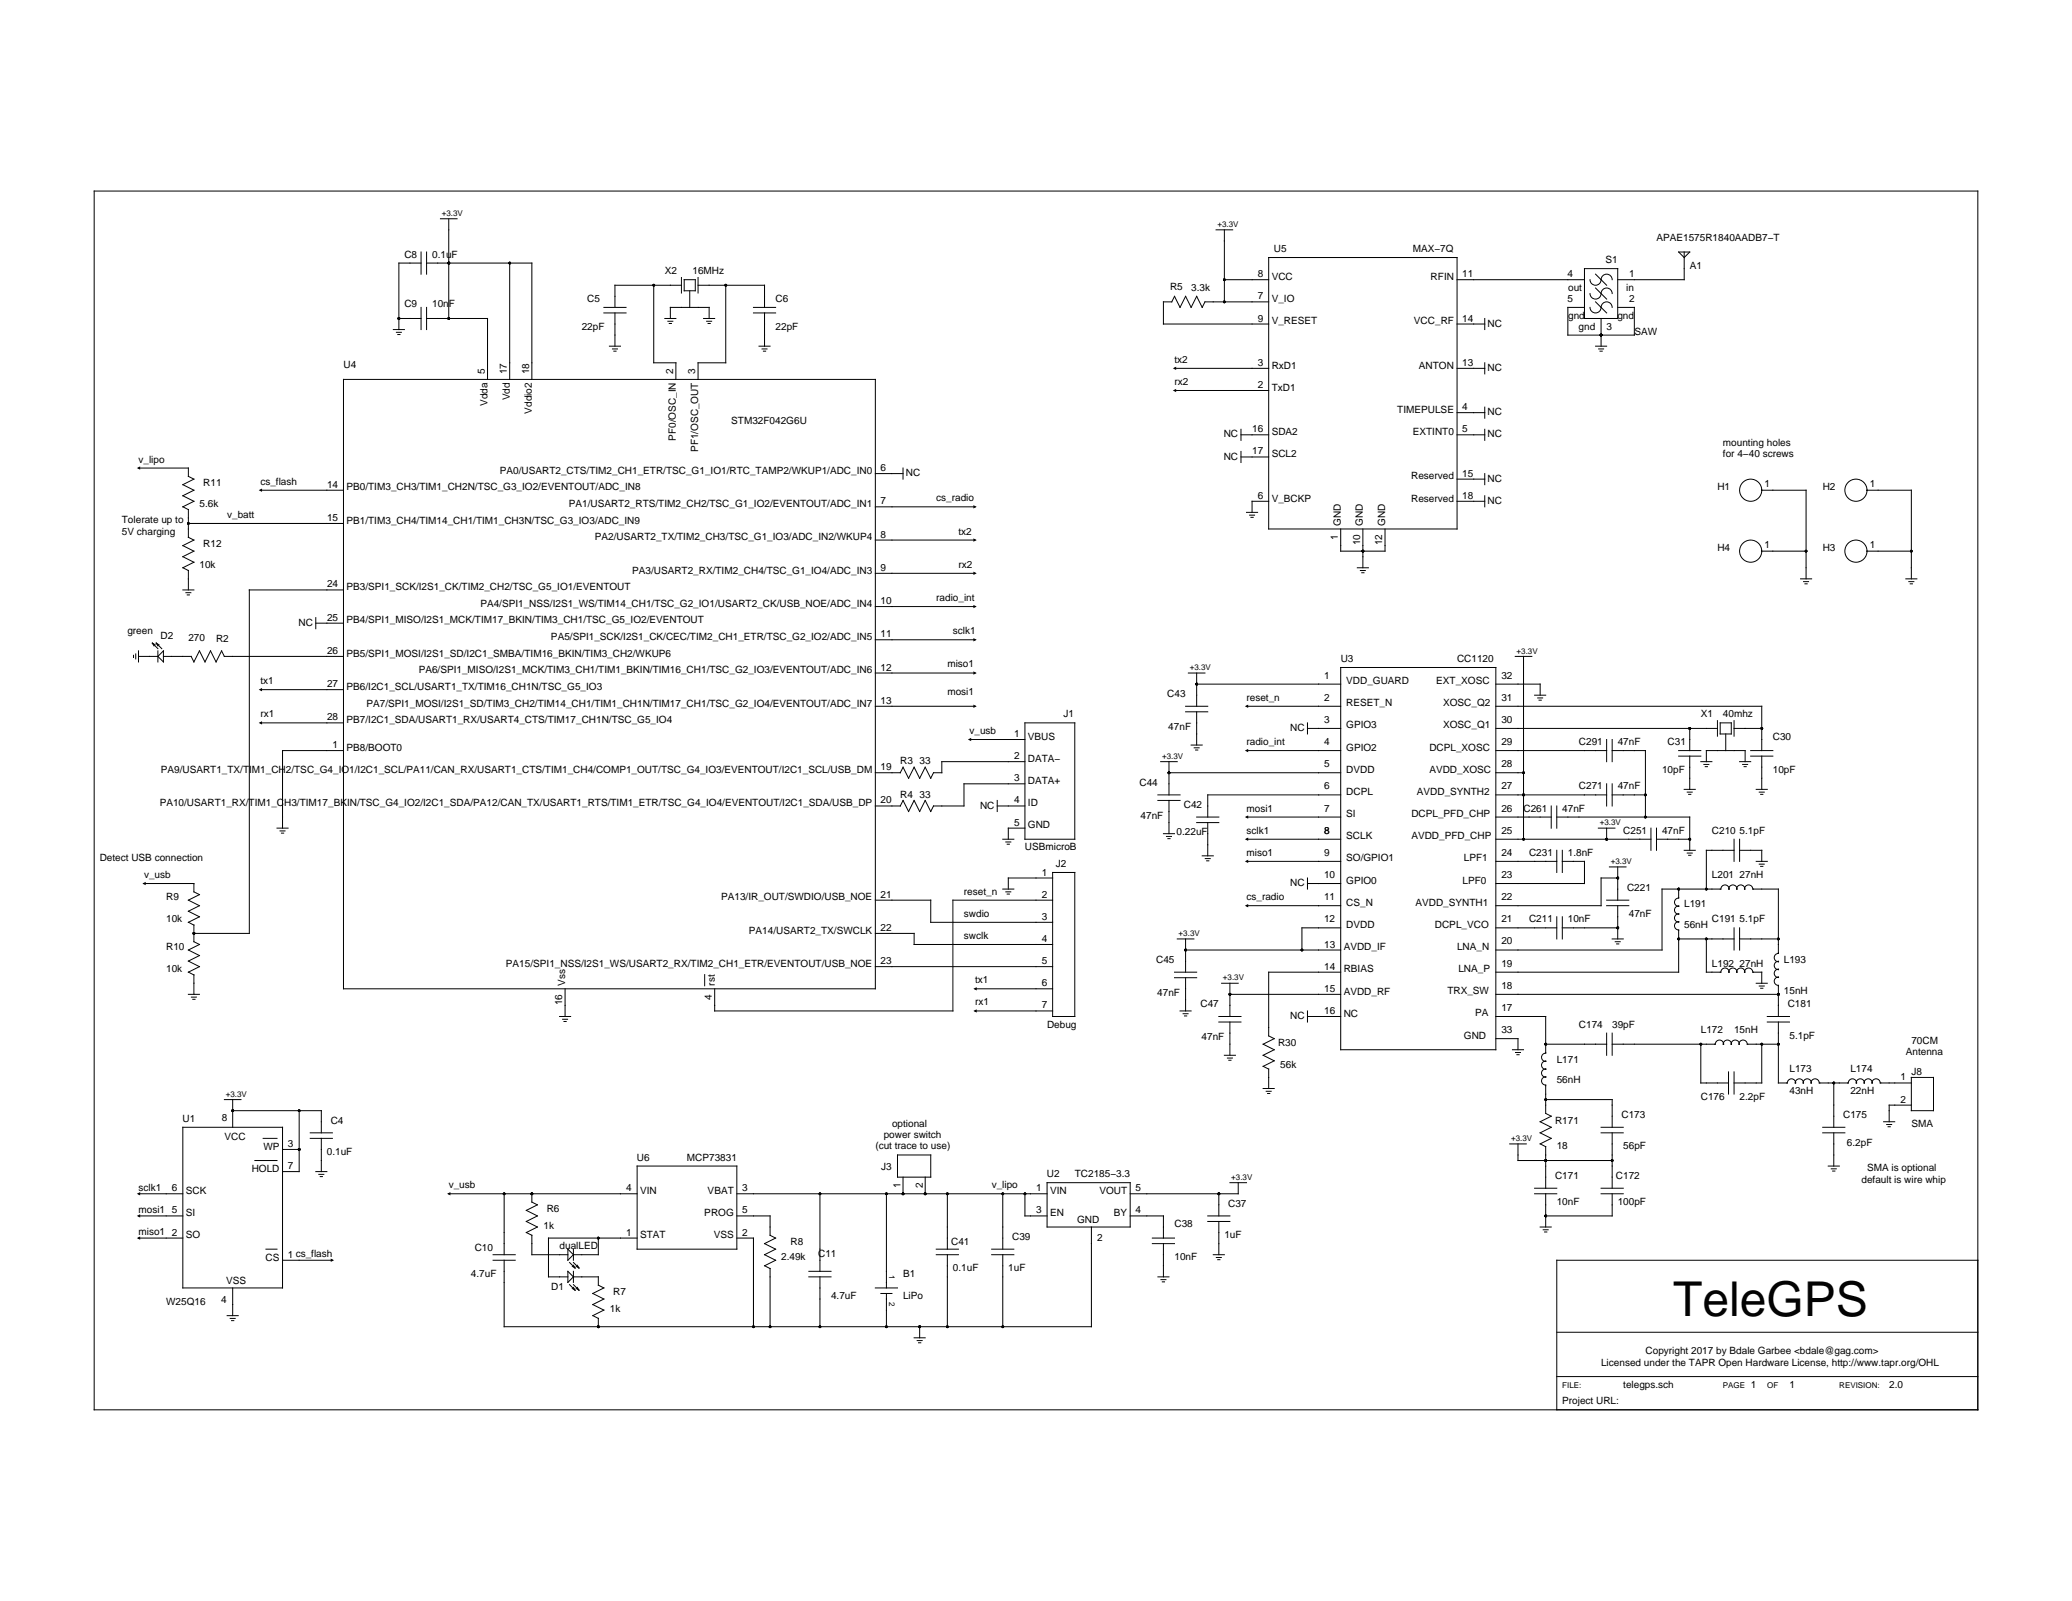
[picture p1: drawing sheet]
<svg xmlns="http://www.w3.org/2000/svg" width="279mm" height="216mm" viewBox="0 0 279 216" stroke-linecap="round" stroke-linejoin="round" font-family="sans-serif">
<g fill="none" stroke="#000" stroke-width=".13">
<path d="M12.7 25.8h254v164.3h-254zM56.8 35.5h-3v8.9M56.8 34v3M57.5 35.5h14.2v15.7M57.5 34v3M59.4 29.5h2.2M60.5 29.5v13.4M68.7 35.5v15.7M88.2 38.5v10.4h2.9v2.3M91.9 38.5h-9v3M91.9 37.4v2.1M92.3 37.7h1.5v1.5h-1.5z"/>
<path d="M93 39.2v2.3M94.1 37.4v2.1M94.1 38.5h9v3M97.9 38.5v10.4h-3.8v2.3M164 31h2.2M165.1 31v9.7M165.1 37.7h6M171.1 34.7h25.4v36.6h-25.4zM196.5 37.7h17.2M213.7 36.2h4.4v6.7h-4.4zM214.4 37.7a.75 .75 0 0 0 .8 .8 .75 .75 0 0 0 .7-.8 .75 .75 0 0 1 .7-.7 .75 .75 0 0 1 .8 .7M214.4 39.6a.75 .75 0 0 0 .8 .7 .75 .75 0 0 0 .7-.7 .75 .75 0 0 1 .7-.8 .75 .75 0 0 1 .8 .8"/>
<path d="M215.2 37l1.4 1.5M215.2 38.8l1.4 1.5M226.4 34h1.5l-.8 .7zM227.1 34v3.7h-9M46.3 51.2h71.7v82.1h-71.7zM53 44.4h1.5M53.5 44.8h.6M53.6 45.1h.3M53.8 42.9h3M56.8 41.5v2.9M57.5 42.9h8.2v8.3M57.5 41.5v2.9"/>
<path d="M81.4 41.5h3M81.4 42.2h3M82.2 46.7h1.5M82.6 47.1h.7M82.8 47.4h.3M82.9 42.2v4.5M89.6 42.9h1.5M90.1 43.3h.6M90.2 43.6h.3M90.4 42.9v-1.4h5.2v1.4M94.9 42.9h1.5M95.3 43.3h.7"/>
<path d="M95.5 43.6h.3M101.6 41.5h3M101.6 42.2h3M102.3 46.7h1.5M102.8 47.1h.6M102.9 47.4h.3M103.1 42.2v4.5M158.4 49.7h12.7M158.4 52.7h12.7M167.3 58.6h3.8M167.3 57.9v1.5M171.1 40.7h-8.6l-.4 .8-.7-1.5-.8 1.5-.7-1.5-.8 1.5-.7-1.5-.4 .7h-1.1v3h14.2"/>
<path d="M196.5 49.7h3.7M196.5 43.7h3.7M196.5 58.6h3.7M196.5 55.6h3.7M200.2 42.9v1.5M200.2 48.9v1.5M200.2 54.9v1.5M200.2 57.9v1.5M213.7 41.5h-2.3v3.7h9v-3.7h-2.3M214.4 41.5a.75 .75 0 0 0 .8 .7 .75 .75 0 0 0 .7-.7 .75 .75 0 0 1 .7-.8 .75 .75 0 0 1 .8 .8M215.2 40.7l1.4 1.5M215.2 46.7h1.4"/>
<path d="M215.6 47.1h.6M215.8 47.4h.2M215.9 42.9v3.8M18.7 63.1h6.7v1.1l.7 .4-1.4 .8 1.4 .7-1.4 .8 1.4 .7-1.4 .7 .7 .4M24.7 79.6h1.4M25.1 79.9h.6M25.4 68.7v3.8l.7 .3-1.4 .8 1.4 .7-1.4 .8 1.4 .7-1.4 .8 .7 .3v2.7M25.4 70.6h20.9M35.1 66.1h11.2M46.3 79.6h-12.7v46.3h-7.5M118 63.9h3.8M118 77.3h13.5"/>
<path d="M118 72.8h13.5M118 68.3h13.5M121.8 63.1v1.5M167.3 61.6h3.8M167.3 60.9v1.5M168.1 69.1h1.5M168.5 69.5h.7M168.7 69.8h.3M171.1 67.6h-2.3v1.5M180.8 71.3v3h6v-3M183 76.6h1.5M183.4 76.9h.7"/>
<path d="M183.6 77.2h.3M183.8 71.3v5.3M196.5 67.6h3.7M196.5 64.6h3.7M200.2 63.9v1.5M200.2 66.9v1.4M237.6 66.1h5.9v12M237.6 74.3h5.9M242.8 78.1h1.5M243.2 78.4h.7M243.4 78.7h.3M251.8 66.1h5.9v12"/>
<path d="M251.8 74.3h5.9M257 78.1h1.5M257.4 78.4h.7M257.6 78.7h.3M18 88.4v.3M18.3 88.2v.7M18.7 88.5h2.6M18.7 87.8v1.5M20.5 86.7l.8 .8M20.5 86.7l.4 .3M20.5 86.7l.3 .4M21.1 86.7l.7 .8"/>
<path d="M21.1 86.7l.3 .3M21.1 86.7l.2 .4M21.3 87.8v1.5M22 88.5h3.8l.3 .8 .8-1.5 .7 1.5 .8-1.5 .7 1.5 .8-1.5 .4 .7h16M22 87.8v1.5l-.7-.8zM25.3 80.2h.2M35.1 93h11.2M35.1 97.5h11.2M42.6 84h3.7M42.6 83.3v1.5M118 90.8h13.5M118 95.2h13.5"/>
<path d="M118 86.3h13.5M118 81.8h13.5M130.7 99.7h7.5M138.2 97.5h6.7v15.7h-6.7zM159.9 95.2h3M159.9 96h3M160.2 90.8h2.3M161.4 92.3h19.4M161.4 90.8v4.4M161.4 96v4.5M168.1 95.2h12.7M176.3 98.2h4.5"/>
<path d="M176.3 97.5v1.5M180.8 90h20.9v51.6h-20.9zM201.7 95.2h35.9v6M201.7 98.2h29.9M201.7 92.3h6v1.4M204.3 88.5h2.3M205.4 88.5v24.7M206.9 93.7h1.5M207.3 94.1h.7M207.5 94.4h.3M216.6 99.7v3M217.4 99.7v3"/>
<path d="M227.9 98.2v3M231.6 97.2v2.1M232 97.5h1.5v1.5h-1.5zM232.7 99v2.2M233.8 98.2h3.8M233.8 97.2v2.1M19.4 119.1h6.7v1.2l.8 .3-1.5 .8 1.5 .7-1.5 .8 1.5 .7-1.5 .8 .7 .4M37.4 111.7h1.4M37.8 112.1h.6M38 112.4h.2M46.3 101.2h-8.2v10.5M118 104.2h3.4"/>
<path d="M118 108.7h3.4M134.5 108.7h3.7M134.5 107.9v1.5M135.2 113.2h1.5M135.2 119.9h1.5M135.6 113.5h.7M135.8 113.8h.3M138.2 111.7h-2.2v1.5M138.2 102.7h-11.2v1.5h-1.1l-.4 .8-.7-1.5-.8 1.5-.7-1.5-.8 1.5-.7-1.5-.4 .7M138.2 105.7h-8.2v3h-4.1l-.4 .7-.7-1.5-.8 1.5-.7-1.5-.8 1.5-.7-1.5-.4 .8M141.9 118.4h-5.9v1.5M141.9 117.7h3v19.4h-3z"/>
<path d="M156.1 107.2h3M156.1 107.9h3M156.5 102.7h2.3M156.9 112.4h1.5M157.3 112.8h.7M157.5 113.1h.3M157.6 104.2h23.2M157.6 102.7v4.5M157.6 107.9v4.5M160.6 100.5h1.5M161 100.8h.7M161.2 101.1h.3"/>
<path d="M161.4 110.2h3M161.4 110.9h3M162.1 115.4h1.5M162.5 115.8h.7M162.7 116.1h.3M162.9 110.9v4.5M168.1 113.2h12.7M168.1 101.2h12.7M168.1 116.2h12.7M168.1 110.2h12.7M176.3 119.1h4.5M176.3 118.4v1.5"/>
<path d="M180.8 107.2h-17.9v3M201.7 113.2h20.9M201.7 104.2h3.7M201.7 101.2h14.9M201.7 116.2h8.2M201.7 107.2h14.9M201.7 110.2h7.5M209.2 108.7v3M209.9 108.7v3M209.9 114.7v3M209.9 110.2h18v4.5M210.7 116.2h3v2.9h-12"/>
<path d="M210.7 114.7v3M215.5 111.7h2.3M216.6 105.7v3M216.6 111.7v1.5M217 116.9h2.3M217.4 101.2h4.5v9M217.4 107.2h4.5M217.4 105.7v3M218.1 116.9v4.5M218.1 118.4h-2.2v3.7h-14.2M222.6 111.7v3M223.4 113.2h4.5"/>
<path d="M223.4 111.7v3M226.4 119.9v1.2a.55 .55 0 0 0-.6 .6 .55 .55 0 0 0 .6 .5 .53 .53 0 0 0-.6 .5 .53 .53 0 0 0 .6 .6 .53 .53 0 0 0-.6 .5 .53 .53 0 0 0 .6 .5 .55 .55 0 0 0-.6 .5 .55 .55 0 0 0 .6 .6v5.7h-24.7M226.4 101.2h2.9M226.4 102h2.9M227.1 106.4h1.5M227.1 114.7h1.5M227.5 106.8h.7M227.5 115h.7M227.7 107.1h.3M227.7 115.3h.3M227.9 102v4.4M229.3 102.7h1.5"/>
<path d="M229.8 103.1h.6M229.9 103.4h.3M230.1 102.7v-1.5h5.2v1.5M233.8 113.2v3M233.8 114.7h-3.7v5.2M234.6 102.7h1.5M234.6 114.7h3v1.5M234.6 113.2v3M235 103.1h.7M235.2 103.4h.3M236.1 101.2h3M236.1 102h3"/>
<path d="M236.8 106.4h1.5M236.8 116.2h1.5M237.2 106.8h.7M237.2 116.5h.7M237.4 107.1h.3M237.4 116.8h.3M237.6 102v4.4M25.4 134.1h1.5M25.8 134.5h.7M26 134.8h.3M26.1 124.7v2.3l.8 .4-1.5 .7 1.5 .8-1.5 .7 1.5 .8-1.5 .7 .7 .4v2.6M75.5 137.1h1.4"/>
<path d="M75.9 137.5h.6M76.1 137.8h.2M76.2 133.3v3.8M95 131.4v1.5M118 121.4h7.5v3h16.4M118 125.9h5.3v1.5h18.6M118 130.4h23.9M131.5 133.3h10.4M131.5 136.3h10.4M135.6 120.3h.7M135.8 120.6h.3M141.9 121.4h-13.4v14.9h-32.1v-3"/>
<path d="M158.4 131.1h3M158.4 131.8h3M158.8 126.6h2.2M159.1 136.3h1.5M159.5 136.7h.7M159.7 137h.3M159.9 128.1h20.9M159.9 126.6v4.5M159.9 131.8v4.5M164.4 137.1h2.9M164.4 137.8h2.9M164.7 132.6h2.3"/>
<path d="M165.8 134.1h15M165.8 132.6v4.5M165.8 137.8v4.5M168.1 122.1h12.7M176.3 137.1h4.5M176.3 136.3v1.5M180.8 131.1h-9.7v8.6l.7 .4-1.5 .7 1.5 .8-1.5 .7 1.5 .8-1.5 .7M180.8 125.1h-5.2v3M201.7 137.1h6.7v4.9a.55 .55 0 0 0-.5 .6 .55 .55 0 0 0 .6 .5 .53 .53 0 0 0-.6 .5 .53 .53 0 0 0 .6 .6 .53 .53 0 0 0-.6 .5 .53 .53 0 0 0 .6 .5 .55 .55 0 0 0-.6 .6 .55 .55 0 0 0 .5 .5v3.9l.8 .3-1.5 .8 1.5 .7-1.5 .8 1.5 .7-1.5 .8 .7 .3v5.6M201.7 128.1h22.4v-8.2h8a.55 .55 0 0 1 .5-.6 .55 .55 0 0 1 .5 .6 .53 .53 0 0 1 .6-.6 .53 .53 0 0 1 .5 .6 .53 .53 0 0 1 .5-.6 .53 .53 0 0 1 .6 .6 .55 .55 0 0 1 .5-.6 .55 .55 0 0 1 .6 .6h3.4v8.7a.55 .55 0 0 0-.6 .5 .55 .55 0 0 0 .6 .6 .53 .53 0 0 0-.6 .5 .53 .53 0 0 0 .6 .5 .53 .53 0 0 0-.6 .6 .53 .53 0 0 0 .6 .5 .55 .55 0 0 0-.6 .5 .55 .55 0 0 0 .6 .6v4.2M201.7 134.1h38.1M201.7 125.1h8.2"/>
<path d="M209.9 123.6v3M210.7 125.1h7.4M210.7 123.6v3M216.6 121.4h3M216.6 122.1h3M216.6 139.3v3M217.4 139.3v3M217.4 126.6h1.5M217.8 127h.7M218 127.3h.3M218.1 122.1v4.5M226.4 126.6h7.4"/>
<path d="M230.1 126.6v4.5h2a.55 .55 0 0 1 .5-.6 .55 .55 0 0 1 .5 .6 .53 .53 0 0 1 .6-.6 .53 .53 0 0 1 .5 .6 .53 .53 0 0 1 .5-.6 .53 .53 0 0 1 .6 .6 .55 .55 0 0 1 .5-.6 .55 .55 0 0 1 .6 .6h1.2v1.5M233.8 125.1v3M234.6 126.6h5.2M234.6 125.1v3M236.8 132.6h1.5M237.2 133h.7M237.4 133.3h.3M238.3 137.1h3M238.3 137.8h3M239.8 137.8v8.2h1.2a.55 .55 0 0 1 .6-.5 .55 .55 0 0 1 .5 .6 .53 .53 0 0 1 .5-.6 .53 .53 0 0 1 .6 .6 .53 .53 0 0 1 .5-.6 .53 .53 0 0 1 .5 .6 .55 .55 0 0 1 .6-.6 .55 .55 0 0 1 .5 .5h3.9a.55 .55 0 0 1 .6-.5 .55 .55 0 0 1 .5 .6 .53 .53 0 0 1 .6-.6 .53 .53 0 0 1 .5 .6 .53 .53 0 0 1 .5-.6 .53 .53 0 0 1 .5 .6 .55 .55 0 0 1 .6-.6 .55 .55 0 0 1 .5 .5h4.2M24.7 152h13.4v21.7h-13.4zM30.3 148.3h2.2"/>
<path d="M31.4 148.3v3.7M31.4 149.8h11.9v3M34.4 156.5h3M35.5 153.5h1.9M38.1 155h2.2M40.3 149.8v8.2h-2.2M41.8 153.5h3M41.8 152.8h3M42.6 158h1.5M43 158.4h.7M43.2 158.7h.3M43.3 153.5v4.5"/>
<path d="M85.9 157.2h13.5v11.3h-13.5zM121 155.8h4.5v2.9h-4.5zM121.8 158.7v2.3M124.8 158.7v2.3M141.2 159.5h11.2v6h-11.2zM165.1 142.3h1.5M165.5 142.7h.7M165.7 143h.3M165.8 159.5h2.3M167 159.5v1.5h-14.6M170.3 143.8l.8 .4M170.3 146.8h1.5"/>
<path d="M170.7 147.2h.7M170.9 147.5h.3M171.1 144.2v2.6M201.7 140.1h3v1.5M203.6 154.3h2.2M203.9 141.6h1.5M204.4 141.9h.6M204.5 142.2h.3M204.7 154.3v2.2h12.7M208.4 148.3h9v3.7M208.4 140.8h8.2M215.9 152.8h3"/>
<path d="M215.9 152h3M217.4 140.8h13.9a.55 .55 0 0 1 .6-.6 .55 .55 0 0 1 .5 .6 .53 .53 0 0 1 .5-.5 .53 .53 0 0 1 .6 .5 .53 .53 0 0 1 .5-.5 .53 .53 0 0 1 .5 .5 .55 .55 0 0 1 .5-.6 .55 .55 0 0 1 .6 .6h4.2M217.4 152.8v7.4M229.3 140.8v5.2h3.8M233.1 144.5v3M233.8 144.5v3M237.6 140.8v5.2h-3.8M245.8 152.8h3M245.8 152h3M246.5 157.2h1.5M246.9 157.6h.7M247.1 157.9h.3"/>
<path d="M247.3 146v6M247.3 152.8v4.4M254 151.3h1.5M254.4 151.6h.7M254.6 151.9h.3M257.7 145.3h3v4.5h-3zM257.7 149h-3v2.3M18.7 161h6M18.7 164h6M18.7 167h6M30.6 177.4h1.5M31 177.8h.7"/>
<path d="M31.2 178.1h.3M31.4 173.7v3.7M35.9 168.5h1.5M38.1 169.9h6.7M60.5 161h25.4M66.5 169.9h3M66.5 169.2h3M68 161v8.2M71.7 166.6v2.6h4.9M71.7 161v1.1l.8 .4-1.5 .7 1.5 .8-1.5 .7 1.5 .8-1.5 .7 .7 .4M76.6 168.5l.7 .7-.7 .7zM76.6 171.4l.7 .8-.7 .7z"/>
<path d="M76.8 170.2l.7 .8M76.8 173.2l.7 .8M77.2 170.8l.3 .2M77.2 173.8l.3 .2M77.3 172.2h3.4v1.1l.7 .4-1.5 .7 1.5 .8-1.5 .7 1.5 .8-1.5 .7 .8 .4v1.1M77.3 168.5v1.4M77.3 171.4v1.5M77.3 170.6l.2 .4M77.3 170.2l.8 .8M77.3 173.6l.2 .4M77.3 173.2l.8 .8M77.7 170.8l.4 .2"/>
<path d="M77.7 173.8l.4 .2M77.8 170.6l.3 .4M77.8 173.6l.3 .4M80.7 167v2.2h-3.4M85.9 167h-11.9v5.2h2.6M99.4 161h41.8M99.4 164h4.4v2.6l.8 .4-1.5 .7 1.5 .8-1.5 .7 1.5 .7-1.5 .8 .7 .4M99.4 167h2.2v11.9M103.8 171.1v7.8M109.1 172.2h3M109.1 171.4h3M110.6 161v10.4"/>
<path d="M110.6 172.2v6.7M118 173.7h3M118.8 174.4h1.5M119.5 161v12.7M119.5 174.4v4.5M124 178.9v1.5M126.3 169.2h2.9M126.3 168.5h2.9M127.7 161v7.5M127.7 169.2v9.7M133.7 169.2h3M133.7 168.5h3"/>
<path d="M135.2 161v7.5M135.2 169.2v9.7M138.2 161v3h3M147.2 165.5v13.4h-79.2v-9M152.4 164h4.5v3M155.4 167h3M155.4 167.7h3M156.1 172.2h1.5M156.5 172.6h.7M156.7 172.9h.3M156.9 167.7v4.5M162.9 164h2.9"/>
<path d="M162.9 164.7h2.9M163.6 169.2h1.5M164 169.6h.7M164.2 169.9h.3M164.4 161v3M164.4 164.7v4.5M206.9 161h3M206.9 160.2h3M207.7 165.5h1.5M208.1 165.8h.7M208.3 166.1h.3M208.4 161v4.5"/>
<path d="M209.9 179.7h56.8M215.9 161h3M215.9 160.2h3M217.4 161v3h-9M266.7 169.9h-56.8v20.2M123.3 180.4h1.5M123.7 180.8h.6M123.9 181.1h.3M209.9 185.6h56.8"/>
<circle cx="236.1" cy="74.3" r="1.49"/>
<circle cx="236.1" cy="66.1" r="1.49"/>
<circle cx="250.3" cy="74.3" r="1.49"/>
<circle cx="250.3" cy="66.1" r="1.49"/>
</g>
<g fill="#000">
<path d="M158.2 49.7l.4-.3v.5zM158.2 52.7l.4-.3v.5zM18.5 63.1l.4-.2v.4zM34.9 66.1l.4-.2v.4zM131.3 72.6l.4 .2-.4 .3zM131.3 77.1l.4 .2-.4 .2zM131.3 68.1l.4 .2-.4 .3zM34.9 93l.4-.2v.4zM34.9 97.5l.4-.2v.4zM130.5 99.7l.5-.2v.4zM131.3 86.1l.4 .2-.4 .2zM131.3 90.5l.4 .3-.4 .2z"/>
<path d="M131.3 95l.4 .2-.4 .3zM131.3 81.6l.4 .2-.4 .2zM167.9 95.2l.4-.2v.5zM19.2 119.1l.4-.2v.5zM167.9 110.2l.4-.2v.4zM167.9 113.2l.4-.3v.5zM167.9 116.2l.4-.3v.5zM167.9 101.2l.4-.2v.4zM131.3 133.3l.4-.2v.5zM131.3 136.3l.4-.2v.5zM167.9 122.1l.4-.2v.5zM18.5 161l.4-.2v.4z"/>
<path d="M18.5 164l.4-.3v.5zM18.5 167l.4-.3v.5zM44.6 169.7l.4 .2-.4 .3zM60.3 161l.4-.2v.4z"/>
<circle cx="60.5" cy="35.5" r=".19"/>
<circle cx="68.7" cy="35.5" r=".19"/>
<circle cx="88.2" cy="38.5" r=".19"/>
<circle cx="97.9" cy="38.5" r=".19"/>
<circle cx="165.1" cy="37.7" r=".19"/>
<circle cx="53.8" cy="42.9" r=".19"/>
<circle cx="60.5" cy="42.9" r=".19"/>
<circle cx="165.1" cy="40.7" r=".19"/>
<circle cx="215.9" cy="45.2" r=".19"/>
<circle cx="25.4" cy="70.6" r=".19"/>
<circle cx="183.8" cy="74.3" r=".19"/>
<circle cx="243.5" cy="74.3" r=".19"/>
<circle cx="257.7" cy="74.3" r=".19"/>
<circle cx="161.4" cy="92.3" r=".19"/>
<circle cx="227.9" cy="98.2" r=".19"/>
<circle cx="237.6" cy="98.2" r=".19"/>
<circle cx="157.6" cy="104.2" r=".19"/>
<circle cx="205.4" cy="113.2" r=".19"/>
<circle cx="205.4" cy="104.2" r=".19"/>
<circle cx="205.4" cy="107.2" r=".19"/>
<circle cx="216.6" cy="113.2" r=".19"/>
<circle cx="218.1" cy="118.4" r=".19"/>
<circle cx="221.9" cy="110.2" r=".19"/>
<circle cx="221.9" cy="107.2" r=".19"/>
<circle cx="226.4" cy="119.9" r=".19"/>
<circle cx="227.9" cy="113.2" r=".19"/>
<circle cx="230.1" cy="119.9" r=".19"/>
<circle cx="26.1" cy="125.9" r=".19"/>
<circle cx="159.9" cy="128.1" r=".19"/>
<circle cx="165.8" cy="134.1" r=".19"/>
<circle cx="175.6" cy="128.1" r=".19"/>
<circle cx="218.1" cy="125.1" r=".19"/>
<circle cx="226.4" cy="126.6" r=".19"/>
<circle cx="230.1" cy="126.6" r=".19"/>
<circle cx="239.8" cy="126.6" r=".19"/>
<circle cx="239.8" cy="134.1" r=".19"/>
<circle cx="31.4" cy="149.8" r=".19"/>
<circle cx="40.3" cy="155" r=".19"/>
<circle cx="40.3" cy="149.8" r=".19"/>
<circle cx="208.4" cy="156.5" r=".19"/>
<circle cx="208.4" cy="148.3" r=".19"/>
<circle cx="208.4" cy="140.8" r=".19"/>
<circle cx="217.4" cy="156.5" r=".19"/>
<circle cx="229.3" cy="140.8" r=".19"/>
<circle cx="237.6" cy="140.8" r=".19"/>
<circle cx="239.8" cy="140.8" r=".19"/>
<circle cx="247.3" cy="146" r=".19"/>
<circle cx="68" cy="161" r=".19"/>
<circle cx="71.7" cy="161" r=".19"/>
<circle cx="80.7" cy="167" r=".19"/>
<circle cx="80.7" cy="178.9" r=".19"/>
<circle cx="101.6" cy="178.9" r=".19"/>
<circle cx="103.8" cy="178.9" r=".19"/>
<circle cx="110.6" cy="161" r=".19"/>
<circle cx="110.6" cy="178.9" r=".19"/>
<circle cx="119.5" cy="161" r=".19"/>
<circle cx="119.5" cy="178.9" r=".19"/>
<circle cx="121.8" cy="161" r=".19"/>
<circle cx="124" cy="178.9" r=".19"/>
<circle cx="124.8" cy="161" r=".19"/>
<circle cx="127.7" cy="161" r=".19"/>
<circle cx="127.7" cy="178.9" r=".19"/>
<circle cx="135.2" cy="161" r=".19"/>
<circle cx="135.2" cy="178.9" r=".19"/>
<circle cx="138.2" cy="161" r=".19"/>
<circle cx="164.4" cy="161" r=".19"/>
<circle cx="208.4" cy="164" r=".19"/>
</g>
<text font-size="6.5" x="225.6" y="177.4">TeleGPS</text>
<g font-size="1.3">
<text x="54.5" y="34.7">C8</text>
<text x="58.3" y="34.7">0.1uF</text>
<text x="171.8" y="34">U5</text>
<text x="190.5" y="34">MAX−7Q</text>
<text x="216.5" y="35.5">S1</text>
<text x="223.4" y="32.5">APAE1575R1840AADB7−T</text>
<text x="54.5" y="41.5">C9</text>
<text x="58.3" y="41.5">10nF</text>
<text x="79.2" y="40.7">C5</text>
<text x="89.6" y="37">X2</text>
<text x="93.4" y="37">16MHz</text>
<text x="104.6" y="40.7">C6</text>
<text x="157.8" y="39.1">R5</text>
<text x="160.6" y="39.2">3.3k</text>
<text x="169.6" y="37.4">8</text>
<text x="169.6" y="40.4">7</text>
<text x="171.5" y="37.8">VCC</text>
<text x="171.5" y="40.7">V_IO</text>
<text x="192.9" y="37.8">RFIN</text>
<text x="197.2" y="37.4">11</text>
<text x="211.4" y="37.4">4</text>
<text x="211.4" y="40.7">5</text>
<text x="211.5" y="39.3">out</text>
<text x="219.3" y="39.3">in</text>
<text x="219.7" y="40.7">2</text>
<text x="219.7" y="37.4">1</text>
<text x="227.9" y="36.2">A1</text>
<text x="78.4" y="44.4">22pF</text>
<text x="104.6" y="44.4">22pF</text>
<text x="169.6" y="43.4">9</text>
<text x="171.5" y="43.7">V_RESET</text>
<text x="190.7" y="43.7">VCC_RF</text>
<text x="197.2" y="43.4">14</text>
<text x="200.6" y="44.1">NC</text>
<text x="211.5" y="43">gnd</text>
<text x="212.9" y="44.4">gnd</text>
<text x="216.6" y="44.4">3</text>
<text x="218.1" y="43">gnd</text>
<text x="220.4" y="45.2">SAW</text>
<text x="46.3" y="49.7">U4</text>
<text x="65.4" y="50.5" transform="rotate(-90 65.4 50.5)">5</text>
<text x="68.4" y="50.5" transform="rotate(-90 68.4 50.5)">17</text>
<text x="68.7" y="54" transform="rotate(-90 68.7 54)">Vdd</text>
<text x="71.3" y="50.5" transform="rotate(-90 71.3 50.5)">18</text>
<text x="90.8" y="50.5" transform="rotate(-90 90.8 50.5)">2</text>
<text x="93.8" y="50.5" transform="rotate(-90 93.8 50.5)">3</text>
<text x="158.4" y="48.9">tx2</text>
<text x="158.4" y="51.9">rx2</text>
<text x="169.6" y="49.3">3</text>
<text x="169.6" y="52.3">2</text>
<text x="171.5" y="49.7">RxD1</text>
<text x="171.5" y="52.7">TxD1</text>
<text x="191.3" y="49.7">ANTON</text>
<text x="197.2" y="49.3">13</text>
<text x="200.6" y="50">NC</text>
<text x="65.7" y="54.7" transform="rotate(-90 65.7 54.7)">Vdda</text>
<text x="71.7" y="55.8" transform="rotate(-90 71.7 55.8)">Vddio2</text>
<text x="91.1" y="59.4" transform="rotate(-90 91.1 59.4)">PF0/OSC_IN</text>
<text x="98.6" y="57.1">STM32F042G6U</text>
<text x="165" y="59">NC</text>
<text x="168.9" y="58.3">16</text>
<text x="171.5" y="58.7">SDA2</text>
<text x="188.4" y="55.7">TIMEPULSE</text>
<text x="190.5" y="58.7">EXTINT0</text>
<text x="197.2" y="55.3">4</text>
<text x="197.2" y="58.3">5</text>
<text x="200.6" y="59">NC</text>
<text x="200.6" y="56">NC</text>
<text x="18.7" y="62.4">v_lipo</text>
<text x="27.4" y="65.6">R11</text>
<text x="35.1" y="65.4">cs_flash</text>
<text x="44.1" y="65.8">14</text>
<text x="67.4" y="63.9">PA0/USART2_CTS/TIM2_CH1_ETR/TSC_G1_IO1/RTC_TAMP2/WKUP1/ADC_IN0</text>
<text x="94.1" y="60.9" transform="rotate(-90 94.1 60.9)">PF1/OSC_OUT</text>
<text x="118.7" y="63.5">6</text>
<text x="122.1" y="64.2">NC</text>
<text x="165" y="62">NC</text>
<text x="168.9" y="61.3">17</text>
<text x="171.5" y="61.7">SCL2</text>
<text x="190.3" y="64.7">Reserved</text>
<text x="197.2" y="64.3">15</text>
<text x="200.6" y="65">NC</text>
<text x="232.3" y="60.1">mounting holes</text>
<text x="232.3" y="61.6">for 4−40 screws</text>
<text x="237.9" y="65.7">1</text>
<text x="252.1" y="65.7">1</text>
<text x="16.4" y="70.6">Tolerate up to</text>
<text x="26.9" y="68.3">5.6k</text>
<text x="30.6" y="69.8">v_batt</text>
<text x="44.1" y="70.3">15</text>
<text x="46.7" y="66.1">PB0/TIM3_CH3/TIM1_CH2N/TSC_G3_IO2/EVENTOUT/ADC_IN8</text>
<text x="46.7" y="70.6">PB1/TIM3_CH4/TIM14_CH1/TIM1_CH3N/TSC_G3_IO3/ADC_IN9</text>
<text x="76.7" y="68.4">PA1/USART2_RTS/TIM2_CH2/TSC_G1_IO2/EVENTOUT/ADC_IN1</text>
<text x="118.7" y="68">7</text>
<text x="126.3" y="67.6">cs_radio</text>
<text x="169.6" y="67.3">6</text>
<text x="171.5" y="67.6">V_BCKP</text>
<text x="180.8" y="70.9" transform="rotate(-90 180.8 70.9)">GND</text>
<text x="183.8" y="70.9" transform="rotate(-90 183.8 70.9)">GND</text>
<text x="186.8" y="70.9" transform="rotate(-90 186.8 70.9)">GND</text>
<text x="190.3" y="67.6">Reserved</text>
<text x="197.2" y="67.3">18</text>
<text x="200.6" y="68">NC</text>
<text x="231.6" y="66.1">H1</text>
<text x="245.8" y="66.1">H2</text>
<text x="16.4" y="72.1">5V charging</text>
<text x="26.9" y="76.6">10k</text>
<text x="27.4" y="73.8">R12</text>
<text x="80.2" y="72.9">PA2/USART2_TX/TIM2_CH3/TSC_G1_IO3/ADC_IN2/WKUP4</text>
<text x="85.2" y="77.4">PA3/USART2_RX/TIM2_CH4/TSC_G1_IO4/ADC_IN3</text>
<text x="118.7" y="77">9</text>
<text x="118.7" y="72.5">8</text>
<text x="129.2" y="72.1">tx2</text>
<text x="129.2" y="76.6">rx2</text>
<text x="180.4" y="72.8" transform="rotate(-90 180.4 72.8)">1</text>
<text x="183.4" y="73.5" transform="rotate(-90 183.4 73.5)">10</text>
<text x="186.4" y="73.5" transform="rotate(-90 186.4 73.5)">12</text>
<text x="231.6" y="74.3">H4</text>
<text x="237.9" y="74">1</text>
<text x="245.8" y="74.3">H3</text>
<text x="252.1" y="74">1</text>
<text x="44.1" y="83.7">25</text>
<text x="44.1" y="79.2">24</text>
<text x="46.7" y="79.6">PB3/SPI1_SCK/I2S1_CK/TIM2_CH2/TSC_G5_IO1/EVENTOUT</text>
<text x="64.8" y="81.8">PA4/SPI1_NSS/I2S1_WS/TIM14_CH1/TSC_G2_IO1/USART2_CK/USB_NOE/ADC_IN4</text>
<text x="118.7" y="81.5">10</text>
<text x="126.3" y="81">radio_int</text>
<text x="17.2" y="85.5">green</text>
<text x="21.7" y="86.1">D2</text>
<text x="25.4" y="86.5">270</text>
<text x="29.1" y="86.5">R2</text>
<text x="40.3" y="84.4">NC</text>
<text x="44.1" y="88.2">26</text>
<text x="46.7" y="88.6">PB5/SPI1_MOSI/I2S1_SD/I2C1_SMBA/TIM16_BKIN/TIM3_CH2/WKUP6</text>
<text x="46.7" y="84.1">PB4/SPI1_MISO/I2S1_MCK/TIM17_BKIN/TIM3_CH1/TSC_G5_IO2/EVENTOUT</text>
<text x="74.3" y="86.3">PA5/SPI1_SCK/I2S1_CK/CEC/TIM2_CH1_ETR/TSC_G2_IO2/ADC_IN5</text>
<text x="118.7" y="85.9">11</text>
<text x="128.5" y="85.5">sclk1</text>
<text x="180.8" y="89.3">U3</text>
<text x="196.5" y="89.3">CC1120</text>
<text x="35.1" y="92.3">tx1</text>
<text x="44.1" y="92.7">27</text>
<text x="46.7" y="93">PB6/I2C1_SCL/USART1_TX/TIM16_CH1N/TSC_G5_IO3</text>
<text x="49.4" y="95.3">PA7/SPI1_MOSI/I2S1_SD/TIM3_CH2/TIM14_CH1/TIM1_CH1N/TIM17_CH1/TSC_G2_IO4/EVENTOUT/ADC_IN7</text>
<text x="56.5" y="90.8">PA6/SPI1_MISO/I2S1_MCK/TIM3_CH1/TIM1_BKIN/TIM16_CH1/TSC_G2_IO3/EVENTOUT/ADC_IN6</text>
<text x="118.7" y="94.9">13</text>
<text x="118.7" y="90.4">12</text>
<text x="127.7" y="90">miso1</text>
<text x="127.7" y="93.7">mosi1</text>
<text x="157.4" y="94">C43</text>
<text x="168.1" y="94.5">reset_n</text>
<text x="178.5" y="91.5">1</text>
<text x="178.5" y="94.5">2</text>
<text x="181.5" y="92.3">VDD_GUARD</text>
<text x="181.5" y="95.2">RESET_N</text>
<text x="193.7" y="92.3">EXT_XOSC</text>
<text x="194.6" y="95.2">XOSC_Q2</text>
<text x="202.5" y="91.5">32</text>
<text x="202.5" y="94.5">31</text>
<text x="35.1" y="96.7">rx1</text>
<text x="44.1" y="97.1">28</text>
<text x="44.9" y="100.9">1</text>
<text x="46.7" y="97.5">PB7/I2C1_SDA/USART1_RX/USART4_CTS/TIM17_CH1N/TSC_G5_IO4</text>
<text x="46.7" y="101.3">PB8/BOOT0</text>
<text x="130.7" y="99">v_usb</text>
<text x="136.7" y="99.4">1</text>
<text x="138.6" y="99.8">VBUS</text>
<text x="143.4" y="96.7">J1</text>
<text x="157.5" y="98.5">47nF</text>
<text x="168.1" y="100.5">radio_int</text>
<text x="174" y="98.6">NC</text>
<text x="178.5" y="97.5">3</text>
<text x="178.5" y="100.5">4</text>
<text x="181.5" y="98.2">GPIO3</text>
<text x="181.5" y="101.2">GPIO2</text>
<text x="192.7" y="101.2">DCPL_XOSC</text>
<text x="194.6" y="98.2">XOSC_Q1</text>
<text x="202.5" y="97.5">30</text>
<text x="202.5" y="100.5">29</text>
<text x="212.9" y="100.5">C291</text>
<text x="218.1" y="100.5">47nF</text>
<text x="224.9" y="100.5">C31</text>
<text x="229.3" y="96.7">X1</text>
<text x="232.3" y="96.7">40mhz</text>
<text x="239.1" y="99.7">C30</text>
<text x="21.7" y="104.2">PA9/USART1_TX/TIM1_CH2/TSC_G4_IO1/I2C1_SCL/PA11/CAN_RX/USART1_CTS/TIM1_CH4/COMP1_OUT/TSC_G4_IO3/EVENTOUT/I2C1_SCL/USB_DM</text>
<text x="118.7" y="103.9">19</text>
<text x="121.4" y="103.1">R3 33</text>
<text x="121.4" y="107.6">R4 33</text>
<text x="136.7" y="102.4">2</text>
<text x="136.7" y="105.4">3</text>
<text x="138.6" y="102.8">DATA−</text>
<text x="138.6" y="105.7">DATA+</text>
<text x="153.7" y="106">C44</text>
<text x="178.5" y="103.5">5</text>
<text x="178.5" y="106.4">6</text>
<text x="181.5" y="104.2">DVDD</text>
<text x="181.5" y="107.2">DCPL</text>
<text x="191.1" y="107.2">AVDD_SYNTH2</text>
<text x="192.7" y="104.2">AVDD_XOSC</text>
<text x="202.5" y="103.5">28</text>
<text x="202.5" y="106.4">27</text>
<text x="212.9" y="106.4">C271</text>
<text x="218.1" y="106.4">47nF</text>
<text x="224.1" y="104.2">10pF</text>
<text x="239.1" y="104.2">10pF</text>
<text x="21.5" y="108.7">PA10/USART1_RX/TIM1_CH3/TIM17_BKIN/TSC_G4_IO2/I2C1_SDA/PA12/CAN_TX/USART1_RTS/TIM1_ETR/TSC_G4_IO4/EVENTOUT/I2C1_SDA/USB_DP</text>
<text x="118.7" y="108.4">20</text>
<text x="132.1" y="109">NC</text>
<text x="136.7" y="108.4">4</text>
<text x="136.7" y="111.3">5</text>
<text x="138.6" y="108.7">ID</text>
<text x="138.6" y="111.7">GND</text>
<text x="153.8" y="110.4">47nF</text>
<text x="158.7" y="112.7">0.22uF</text>
<text x="159.6" y="108.9">C42</text>
<text x="168.1" y="109.4">mosi1</text>
<text x="168.1" y="112.4">sclk1</text>
<text x="178.5" y="112.4">8</text>
<text x="178.5" y="109.4">7</text>
<text x="181.5" y="113.2">SCLK</text>
<text x="181.5" y="110.2">SI</text>
<text x="190.3" y="110.2">DCPL_PFD_CHP</text>
<text x="190.3" y="113.2">AVDD_PFD_CHP</text>
<text x="202.5" y="109.4">26</text>
<text x="202.5" y="112.4">25</text>
<text x="205.4" y="109.4">C261</text>
<text x="210.7" y="109.4">47nF</text>
<text x="218.9" y="112.4">C251</text>
<text x="224.1" y="112.4">47nF</text>
<text x="230.8" y="112.4">C210 5.1pF</text>
<text x="13.4" y="116.2">Detect USB connection</text>
<text x="19.4" y="118.4">v_usb</text>
<text x="138.2" y="114.7">USBmicroB</text>
<text x="140.5" y="118.1">1</text>
<text x="142.4" y="116.9">J2</text>
<text x="168.1" y="115.4">miso1</text>
<text x="174" y="119.5">NC</text>
<text x="178.5" y="115.4">9</text>
<text x="178.5" y="118.4">10</text>
<text x="181.5" y="116.2">SO/GPIO1</text>
<text x="181.5" y="119.1">GPIO0</text>
<text x="197.2" y="119.1">LPF0</text>
<text x="197.4" y="116.2">LPF1</text>
<text x="202.5" y="115.4">24</text>
<text x="202.5" y="118.4">23</text>
<text x="206.2" y="115.4">C231</text>
<text x="211.4" y="115.4">1.8nF</text>
<text x="230.8" y="118.4">L201 27nH</text>
<text x="22.4" y="121.4">R9</text>
<text x="22.4" y="124.4">10k</text>
<text x="97.2" y="121.4">PA13/IR_OUT/SWDIO/USB_NOE</text>
<text x="101" y="125.9">PA14/USART2_TX/SWCLK</text>
<text x="118.7" y="121.1">21</text>
<text x="118.7" y="125.5">22</text>
<text x="130" y="120.6">reset_n</text>
<text x="130" y="123.6">swdio</text>
<text x="140.5" y="121.1">2</text>
<text x="140.5" y="124">3</text>
<text x="168.1" y="121.4">cs_radio</text>
<text x="178.5" y="121.4">11</text>
<text x="178.5" y="124.4">12</text>
<text x="181.5" y="122.1">CS_N</text>
<text x="181.5" y="125.1">DVDD</text>
<text x="190.9" y="122.1">AVDD_SYNTH1</text>
<text x="193.5" y="125.1">DCPL_VCO</text>
<text x="202.5" y="121.4">22</text>
<text x="202.5" y="124.4">21</text>
<text x="206.2" y="124.4">C211</text>
<text x="211.4" y="124.4">10nF</text>
<text x="219.4" y="120.1">C221</text>
<text x="219.6" y="123.6">47nF</text>
<text x="227.1" y="122.4">L191</text>
<text x="227.1" y="125.1">56nH</text>
<text x="230.8" y="124.4">C191 5.1pF</text>
<text x="22.4" y="128.1">R10</text>
<text x="22.4" y="131.1">10k</text>
<text x="68.2" y="130.4">PA15/SPI1_NSS/I2S1_WS/USART2_RX/TIM2_CH1_ETR/EVENTOUT/USB_NOE</text>
<text x="118.7" y="130">23</text>
<text x="130" y="126.6">swclk</text>
<text x="140.5" y="127">4</text>
<text x="140.5" y="130">5</text>
<text x="155.9" y="129.9">C45</text>
<text x="178.6" y="130.8">14</text>
<text x="178.6" y="127.8">13</text>
<text x="181.2" y="131.1">RBIAS</text>
<text x="181.2" y="128.2">AVDD_IF</text>
<text x="196.5" y="128.1">LNA_N</text>
<text x="196.7" y="131.1">LNA_P</text>
<text x="202.5" y="127.4">20</text>
<text x="202.5" y="130.4">19</text>
<text x="230.8" y="130.4">L192 27nH</text>
<text x="240.5" y="129.8">L193</text>
<text x="75.8" y="135.6" transform="rotate(-90 75.8 135.6)">16</text>
<text x="76.2" y="132.9" transform="rotate(-90 76.2 132.9)">Vss</text>
<text x="96" y="134.8" transform="rotate(-90 96 134.8)">4</text>
<text x="96.4" y="132.9" transform="rotate(-90 96.4 132.9)">rst</text>
<text x="131.5" y="132.6">tx1</text>
<text x="131.5" y="135.6">rx1</text>
<text x="140.5" y="133">6</text>
<text x="140.5" y="136">7</text>
<text x="156" y="134.3">47nF</text>
<text x="161.9" y="135.8">C47</text>
<text x="174" y="137.4">NC</text>
<text x="178.6" y="136.7">16</text>
<text x="178.6" y="133.8">15</text>
<text x="181.2" y="137.1">NC</text>
<text x="181.2" y="134.1">AVDD_RF</text>
<text x="195.2" y="134.1">TRX_SW</text>
<text x="198.9" y="137.1">PA</text>
<text x="202.5" y="133.3">18</text>
<text x="202.5" y="136.3">17</text>
<text x="240.6" y="134.1">15nH</text>
<text x="241.1" y="135.8">C181</text>
<text x="141.2" y="138.6">Debug</text>
<text x="162" y="140.3">47nF</text>
<text x="172.3" y="141">R30</text>
<text x="197.4" y="140.1">GND</text>
<text x="202.5" y="139.3">33</text>
<text x="209.9" y="143.3">L171</text>
<text x="212.9" y="138.6">C174</text>
<text x="217.4" y="138.6">39pF</text>
<text x="229.3" y="139.3">L172</text>
<text x="233.8" y="139.3">15nH</text>
<text x="241.3" y="140.1">5.1pF</text>
<text x="257" y="142.3">Antenna</text>
<text x="257.7" y="140.8">70CM</text>
<text x="172.6" y="144">56k</text>
<text x="209.9" y="146">56nH</text>
<text x="229.3" y="148.3">C176</text>
<text x="234.6" y="148.3">2.2pF</text>
<text x="241.3" y="144.5">L173</text>
<text x="241.3" y="147.5">43nH</text>
<text x="249.5" y="144.5">L174</text>
<text x="249.5" y="147.5">22nH</text>
<text x="256.3" y="148.7">2</text>
<text x="256.3" y="145.7">1</text>
<text x="257.8" y="145">J8</text>
<text x="24.6" y="151.3">U1</text>
<text x="29.9" y="151.1">8</text>
<text x="30.3" y="153.8">VCC</text>
<text x="35.5" y="155">WP</text>
<text x="38.8" y="154.7">3</text>
<text x="44.1" y="155.8">0.1uF</text>
<text x="44.6" y="151.5">C4</text>
<text x="118" y="155">(cut trace to use)</text>
<text x="119.2" y="153.5">power switch</text>
<text x="120.3" y="152">optional</text>
<text x="209.7" y="151.5">R171</text>
<text x="209.9" y="155">18</text>
<text x="218.7" y="150.8">C173</text>
<text x="218.9" y="155">56pF</text>
<text x="248.5" y="150.8">C175</text>
<text x="249.1" y="154.5">6.2pF</text>
<text x="257.7" y="152">SMA</text>
<text x="18.7" y="160.6">sclk1</text>
<text x="23.2" y="160.6">6</text>
<text x="25.1" y="161">SCK</text>
<text x="33.9" y="158">HOLD</text>
<text x="38.8" y="157.7">7</text>
<text x="60.5" y="160.2">v_usb</text>
<text x="84.5" y="160.6">4</text>
<text x="85.9" y="156.5">U6</text>
<text x="86.3" y="161">VIN</text>
<text x="92.6" y="156.5">MCP73831</text>
<text x="95.4" y="161">VBAT</text>
<text x="100.1" y="160.6">3</text>
<text x="118.8" y="157.8">J3</text>
<text x="121.4" y="160.2" transform="rotate(-90 121.4 160.2)">1</text>
<text x="124.4" y="160.2" transform="rotate(-90 124.4 160.2)">2</text>
<text x="133.7" y="160.2">v_lipo</text>
<text x="139.7" y="160.6">1</text>
<text x="141.2" y="158.8">U2</text>
<text x="141.6" y="161">VIN</text>
<text x="144.9" y="158.7">TC2185−3.3</text>
<text x="148.2" y="161">VOUT</text>
<text x="153.1" y="160.6">5</text>
<text x="209.7" y="159">C171</text>
<text x="217.9" y="159">C172</text>
<text x="251" y="159.5">default is wire whip</text>
<text x="251.8" y="158">SMA is optional</text>
<text x="18.7" y="163.6">mosi1</text>
<text x="18.7" y="166.6">miso1</text>
<text x="23.2" y="166.6">2</text>
<text x="23.2" y="163.6">5</text>
<text x="25.1" y="167">SO</text>
<text x="25.1" y="164">SI</text>
<text x="73.3" y="165.7">1k</text>
<text x="73.7" y="163.5">R6</text>
<text x="84.5" y="166.6">1</text>
<text x="86.3" y="167">STAT</text>
<text x="95" y="164">PROG</text>
<text x="96.2" y="167">VSS</text>
<text x="100.1" y="166.6">2</text>
<text x="100.1" y="163.6">5</text>
<text x="106.6" y="167.9">R8</text>
<text x="128.3" y="168">C41</text>
<text x="136.5" y="167.2">C39</text>
<text x="139.7" y="163.6">3</text>
<text x="141.6" y="164">EN</text>
<text x="145.3" y="165">GND</text>
<text x="148" y="167.3">2</text>
<text x="150.2" y="164">BY</text>
<text x="153.1" y="163.6">4</text>
<text x="158.4" y="165.5">C38</text>
<text x="165.1" y="167">1uF</text>
<text x="165.6" y="162.7">C37</text>
<text x="209.9" y="162.5">10nF</text>
<text x="218.1" y="162.5">100pF</text>
<text x="30.5" y="173.2">VSS</text>
<text x="35.8" y="170">CS</text>
<text x="38.8" y="169.6">1 cs_flash</text>
<text x="63.5" y="172.2">4.7uF</text>
<text x="64" y="168.7">C10</text>
<text x="74.3" y="173.9">D1</text>
<text x="75.5" y="168.5">dualLED</text>
<text x="105.3" y="169.9">2.49k</text>
<text x="110.3" y="169.5">C11</text>
<text x="121.8" y="172.2">B1</text>
<text x="128.5" y="171.4">0.1uF</text>
<text x="136" y="171.4">1uF</text>
<text x="158.4" y="169.9">10nF</text>
<text x="22.4" y="175.9">W25Q16</text>
<text x="29.8" y="175.8">4</text>
<text x="82.2" y="176.9">1k</text>
<text x="82.7" y="174.7">R7</text>
<text x="112.1" y="175.2">4.7uF</text>
<text x="121.8" y="175.2">LiPo</text>
<text x="215.9" y="184.1">Licensed under the TAPR Open Hardware License, http://www.tapr.org/OHL</text>
<text x="221.9" y="182.6">Copyright 2017 by Bdale Garbee &lt;bdale@gag.com&gt;</text>
<text x="210.7" y="189.4">Project URL:</text>
<text x="218.9" y="187.1">telegps.sch</text>
<text x="236.1" y="187.1">1</text>
<text x="241.3" y="187.1">1</text>
<text x="254.7" y="187.1">2.0</text>
</g>
<g font-size="1.1">
<text x="59.6" y="29.1">+3.3V</text>
<text x="164.2" y="30.6">+3.3V</text>
<text x="204.5" y="88.1">+3.3V</text>
<text x="160.4" y="90.4">+3.3V</text>
<text x="156.7" y="102.3">+3.3V</text>
<text x="215.7" y="111.3">+3.3V</text>
<text x="217.2" y="116.5">+3.3V</text>
<text x="158.9" y="126.2">+3.3V</text>
<text x="164.9" y="132.2">+3.3V</text>
<text x="30.4" y="147.9">+3.3V</text>
<text x="203.8" y="153.9">+3.3V</text>
<text x="166" y="159.1">+3.3V</text>
<text x="119.9" y="172" transform="rotate(90 119.9 172)">1</text>
<text x="119.9" y="175.6" transform="rotate(90 119.9 175.6)">2</text>
<text x="210.7" y="187.1">FILE:</text>
<text x="232.3" y="187.1">PAGE</text>
<text x="238.3" y="187.1">OF</text>
<text x="248" y="187.1">REVISION:</text>
</g>
</svg>
